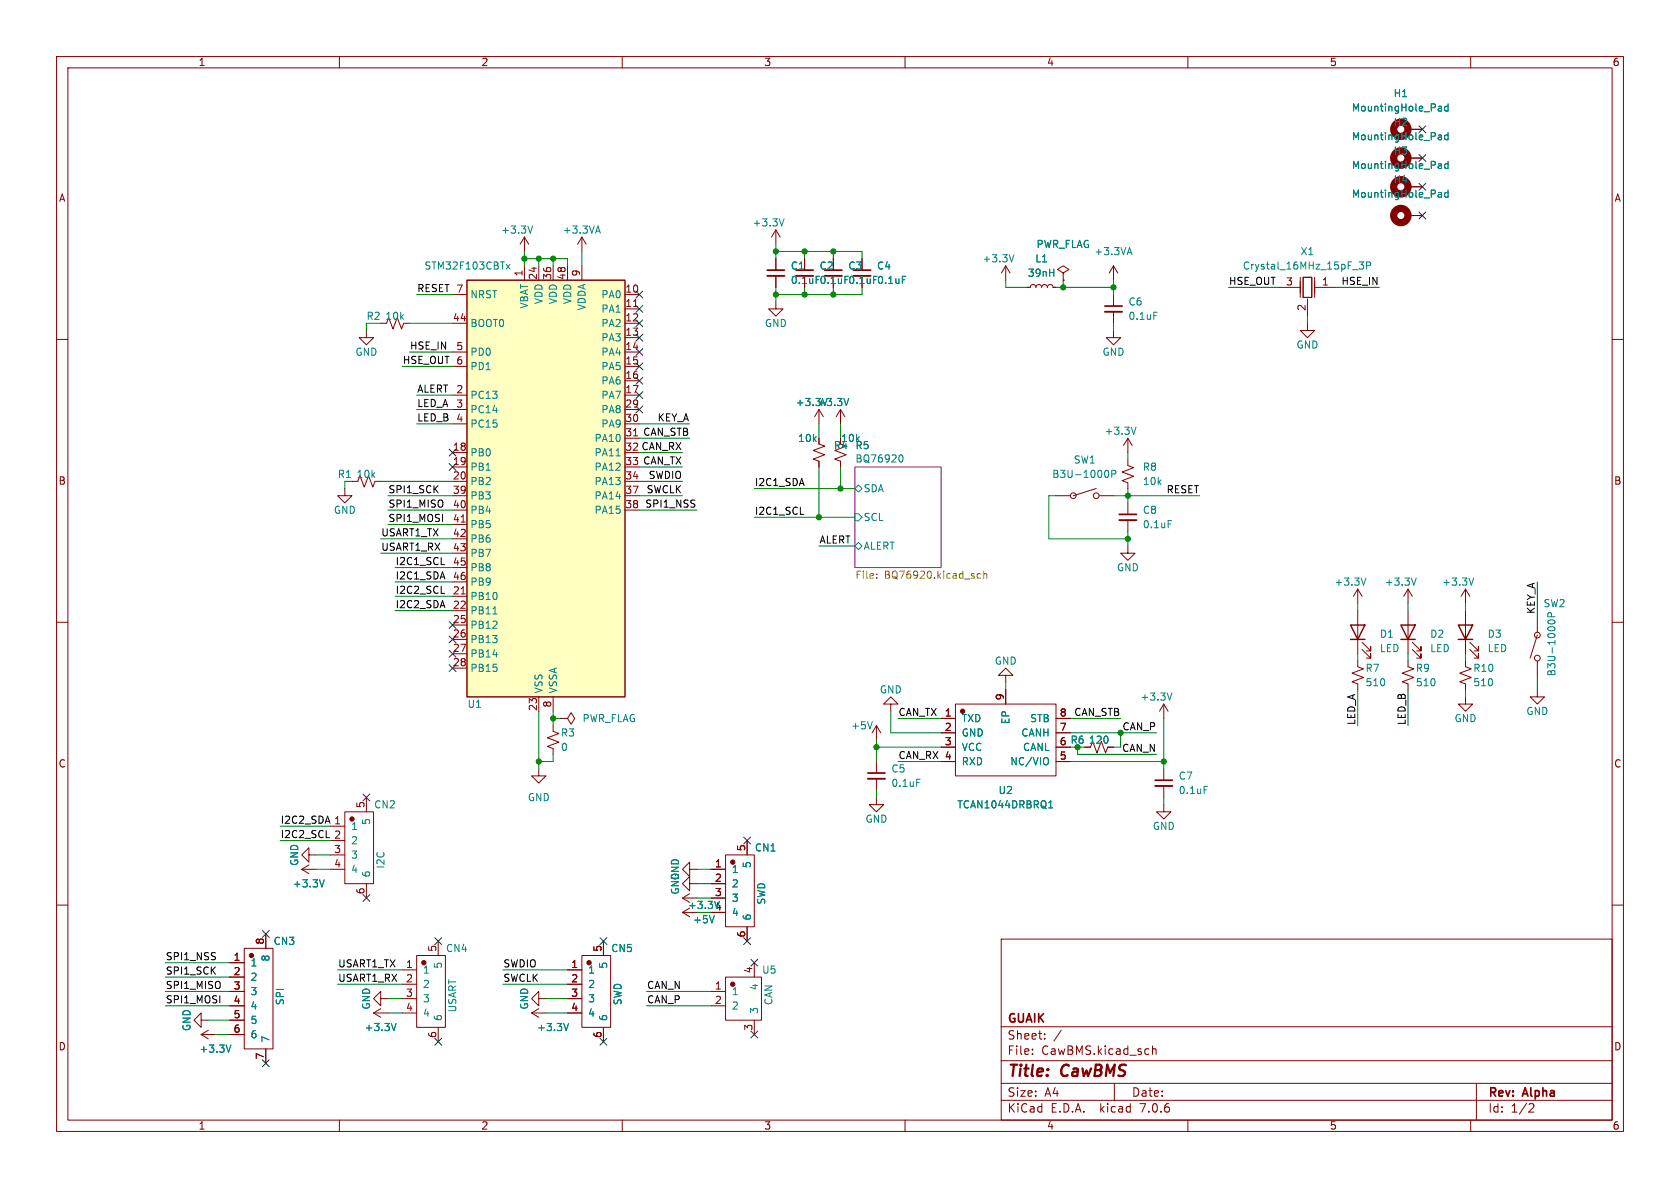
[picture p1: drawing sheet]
<svg xmlns="http://www.w3.org/2000/svg" width="297mm" height="210mm" viewBox="0 0 297 210" stroke-linecap="round" stroke-linejoin="round" font-family="sans-serif">
<g fill="#fff" stroke="#fff" stroke-width=".18">
<path d="M0 0h297v210h-297z"/>
<path d="M151.1 82.6h15.3v17.7h-15.3z"/>
</g>
<g fill="none" stroke="#840000" stroke-width=".18">
<path d="M10 10h277v190h-277zM12 12h273v186h-273zM60 10v2M110 10v2M160 10v2M210 10v2M260 10v2M248.9 38.1h2.6M248.9 22.9h2.6M248.9 33h2.6M248.9 27.9h2.6M10 60h2"/>
<path d="M64.8 58.4v1.3h1.2l-1.2 1.3-1.3-1.3h1.3M67.3 57.2h1l.4-1.1 .8 2.1 .7-2.1 .8 2.1 .4-1h1M80 52.1h2.5M80 57.2h2.5M92.7 41.9v2.6M92.7 47v2.5M92.7 41.9l-.8 1.3M92.7 41.9l.8 1.3M95.2 47v2.5M97.8 47v2.5M100.3 47v2.5M102.9 41.9v2.6"/>
<path d="M102.9 47v2.5M102.9 41.9l-.8 1.3M102.9 41.9l.7 1.3M110.5 52.1h2.5M110.5 54.6h2.5M110.5 57.2h2.5M110.5 59.7h2.5M112 54.2h.7M137.2 53.3v1.3h1.2l-1.2 1.3-1.3-1.3h1.3M137.2 40.6l-.8 1.3M137.2 40.6v2.6M137.2 45.7v2.1"/>
<path d="M137.2 48.8v2M137.2 40.6l.7 1.3M142.2 45.7v2.1M147.3 45.7v2.1M152.4 45.7v2.1M177.8 47l-.8 1.3M177.8 47v2.5M177.8 47l.8 1.3M181.6 50.8h.5l.2-.4 .3-.1 .4 .2 .1 .3 .2-.4 .4-.1 .3 .2 .1 .3 .2-.4 .4-.1 .3 .2 .2 .3 .1-.4 .4-.1 .3 .2 .2 .3h.5M188 48.3l1-.7-1-.6-1.1 .6 1.1 .7v1.2M188 49.5h.1M196.8 58.4v1.3h1.3l-1.3 1.3-1.2-1.3h1.2"/>
<path d="M196.8 47l-.7 1.3M196.8 47v2.5M196.8 52.1v2M196.8 55.1v2.1M196.8 47l.8 1.3M226.1 50.8h3.8M229.9 49v3.6M230.4 49h1.5v3.6h-1.5zM231.1 57.2v1.2h1.3l-1.3 1.3-1.2-1.3h1.2M231.1 52.8v3.1M232.4 50.8h3.8M232.4 49v3.6"/>
<path d="M285 60h2M80 62.2h2.5M80 64.8h2.5M80 69.9h2.5M80 72.4h2.5M80 74.9h2.5M110.5 62.2h2.5M110.5 64.8h2.5M110.5 67.3h2.5M110.5 69.9h2.5M110.5 72.4h2.5M110.5 74.9h2.5"/>
<path d="M144.8 77.5v1l1 .4-2 .7 2 .8-2 .8 1 .3v1.1M144.8 72.4v2.5M144.8 72.4l-.8 1.3M144.8 72.4l.7 1.3M148.6 72.4l-.8 1.3M148.6 72.4v2.5M148.6 72.4l.8 1.3M199.4 77.5l-.8 1.2M199.4 77.5v2.5M199.4 77.5l.8 1.2M61 86.4v1.2h1.2l-1.2 1.3-1.3-1.3h1.3M62.2 85.1h1l.4-1 .8 2 .8-2 .7 2 .4-1h1"/>
<path d="M80 85.1h2.5M80 80h2.5M80 82.6h2.5M80 87.6h2.5M80 90.2h2.5M80 92.7h2.5M80 95.3h2.5M80 97.8h2.5M81.5 92.3h.7M110.5 85.1h2.5M110.5 87.6h2.5M110.5 90.2h2.5"/>
<path d="M148.6 80l1 .4-2 .8 1 .3v1.1M186.7 87.6h2.5M193.8 86.4l-4.1 1.2M194.3 87.6h2.5M199.4 96.5v1.3h1.3l-1.3 1.3-1.3-1.3h1.3M199.4 81.3v1l1 .4-2 .7 2 .8-2 .8 1 .3v1.1M199.4 88.9v2M199.4 91.9v2.1M10 110h2M80 105.4h2.5M80 108h2.5M80 110.5h2.5"/>
<path d="M80 113h2.5M80 115.6h2.5M80 118.1h2.5M80 100.3h2.5M80 102.9h2.5M81.5 105h.7M177.8 119.4h1.3l-1.3-1.3-1.3 1.3h1.3v1.3M240 116.8v1.1l1 .3-2 .8 2 .8-2 .7 1 .4v1M240 104.1v2.6M240 108v7.6M240 104.1l-.7 1.3M240 104.1l.8 1.3"/>
<path d="M240.8 114.8l1.5 1.5v-.7v.7h-.7M240.8 113.5l1.5 1.6v-.8v.8h-.7M248.9 116.8v1.1l1 .3-2 .8 2 .8-2 .7 1 .4v1M248.9 104.1v2.6M248.9 108v7.6M248.9 104.1l-.7 1.3M248.9 104.1l.8 1.3M249.7 114.8l1.5 1.5v-.7v.7h-.8M249.7 113.5l1.5 1.6v-.8v.8h-.8M259.1 116.8v1.1l1 .3-2 .8 2 .8-2 .7 1 .4v1M259.1 104.1v2.6M259.1 108v7.6"/>
<path d="M259.1 104.1l-.8 1.3M259.1 104.1l.7 1.3M259.8 114.8l1.6 1.5v-.7v.7h-.8M259.8 113.5l1.6 1.6v-.8v.8h-.8M271.8 112.3l-1.3 4M271.8 109.2v2.6M271.8 116.8v2.6M285 110h2M95.2 135.9v1.3h1.3l-1.3 1.2-1.2-1.2h1.2M95.2 123.2v2.5M97.8 128.3v1l1 .4-2 .7 2 .8-2 .8 1 .3v1.1M97.8 123.2v2.5"/>
<path d="M99.1 127h1.2l.7-1 .6 1-.6 1-.7-1M99.1 127h.1M154.9 128.3l-.7 1.2M154.9 128.3v2.5M154.9 134.6v2.1M154.9 137.7v2M154.9 128.3l.8 1.2M157.5 124.5h1.2l-1.2-1.3-1.3 1.3h1.3v1.2M166.4 132.1h2.5M166.4 127h2.5M166.4 129.5h2.5M166.4 134.6h2.5"/>
<path d="M168.9 124.5h17.8v12.7h-17.8zM177.8 121.9v2.6M186.7 132.1h2.5M186.7 127h2.5M186.7 129.5h2.5M186.7 134.6h2.5M191.8 132.1h1l.4-1 .7 2 .8-2 .8 2 .3-1h1M205.7 124.5l-.7 1.2M205.7 124.5v2.5M205.7 135.9v2M205.7 138.9v2.1M205.7 124.5l.8 1.2"/>
<path d="M259.1 123.2v1.3h1.2l-1.2 1.2-1.3-1.2h1.3M271.8 121.9v1.3h1.2l-1.2 1.3-1.3-1.3h1.3M10 160h2M53.3 153.7h2.6M53.3 153.7l1.3 .7M54.6 151.1v-1.2l-1.3 1.2 1.3 1.3v-1.3h1.3M54.6 152.9l-1.3 .8M58.4 153.7h2.6M58.4 146.1h2.6M58.4 148.6h2.6M58.4 151.1h2.6M61 143.5h5v12.7h-5z"/>
<path d="M64.8 141v2.5M64.8 156.2v2.6M120.6 158.8h2.6M120.6 158.8l1.3 .7M121.9 153.7v-1.3l-1.3 1.3 1.3 1.2v-1.2h1.3M121.9 156.2v-1.3l-1.3 1.3 1.3 1.3v-1.3h1.3M121.9 158l-1.3 .8M125.7 153.7h2.6M125.7 156.2h2.6M125.7 158.8h2.6M128.3 151.1h5v12.7h-5zM132.1 148.6v2.5"/>
<path d="M154.9 141v1.2h1.3l-1.3 1.3-1.2-1.3h1.2M205.7 142.2v1.3h1.3l-1.3 1.3-1.2-1.3h1.2M285 160h2M40.6 175.3h2.6M40.6 177.8h2.6M40.6 170.2h2.6M40.6 172.7h2.6M43.2 167.6h5.1v17.8h-5.1zM47 165.1v2.5M66 179.1h2.6M66 179.1l1.3 .7M67.3 176.5v-1.2l-1.3 1.2 1.3 1.3v-1.3h1.3"/>
<path d="M67.3 178.3l-1.3 .8M71.1 171.5h2.6M71.1 174h2.6M71.1 176.5h2.6M71.1 179.1h2.6M73.7 168.9h5v12.7h-5zM77.5 166.4v2.5M94 179.1h2.5M94 179.1l1.2 .7M95.2 176.5v-1.2l-1.2 1.2 1.2 1.3v-1.3h1.3M95.2 178.3l-1.2 .8M100.3 171.5h2.6"/>
<path d="M100.3 174h2.6M100.3 176.5h2.6M100.3 179.1h2.6M102.9 168.9h5v12.7h-5zM106.7 166.4v2.5M120.6 161.3h2.6M120.6 161.3l1.3 .8M121.9 160.5l-1.3 .8M125.7 175.3h2.6M125.7 177.8h2.6M125.7 161.3h2.6M128.3 172.7h6.3v7.6h-6.3z"/>
<path d="M132.1 163.8v2.6M133.3 170.2v2.5M177 166h108v32h-108zM35.6 180.3v-1.2l-1.3 1.2 1.3 1.3v-1.3h1.2M35.6 182.9l1.2 .7M35.6 182.9h2.5M36.8 182.1l-1.2 .8M40.6 182.9h2.6M40.6 180.3h2.6M47 185.4v2.6M60 198v2M77.5 181.6v2.6"/>
<path d="M106.7 181.6v2.6M110 198v2M133.3 180.3v2.6M160 198v2M177 194.5h108M177 191.5h108M177 187.5h108M177 181.5h108M182.5 186.3v.1M182.5 185.5v.1M184.7 183.6v.1M184.7 182.8v.1"/>
<path d="M187.6 182.1l-1.3 2M197 191.5v3M203.7 184.9v1.5M203.7 185.5l.3-.1 .3 .1 .1 .9M210 198v2M260 198v2M261 191.5v6.5M271.2 195.4l-.1 .3-.9 .9h1"/>
<circle cx="189.7" cy="87.6" r=".51"/>
<circle cx="193.8" cy="87.6" r=".51"/>
<circle cx="271.8" cy="112.3" r=".51"/>
<circle cx="271.8" cy="116.3" r=".51"/>
</g>
<path d="M151.1 82.6h15.3v17.7h-15.3z" fill="none" stroke="#840084" stroke-width=".18"/>
<g fill="none" stroke="#008484" stroke-width=".18">
<path d="M254.4 18.8h.3l.1 .2v.6M254.8 19.6h-.4M254.8 19.1h-.4M256 18.4v1.2M256 18.8h-.4l-.2 .2 .1 .6h.5M94.2 39.9l-.5 1.3M105.7 39.9l.4 1.3M138.6 38.7l-.4 1.2M254.4 23.9h.3l.1 .1v.7M254.4 28.9h.3l.1 .2v.7M254.4 34h.3l.1 .2v.7M254.8 34.8l-.4 .1"/>
<path d="M254.8 34.3l-.4 .1M254.8 29.7l-.4 .1M254.8 29.2l-.4 .1M254.8 24.6l-.4 .1M254.8 24.2h-.4M256 34.1l-.4-.1-.2 .3 .1 .5h.5M256 23.4v1.3M256 28.5v1.3M256 33.6v1.3M256 23.9h-.4l-.2 .2 .1 .5h.5M256 29l-.4-.1-.2 .3 .1 .5h.5M89.5 46.7l.7 .9"/>
<path d="M90.2 46.7l-.7 .9M105.4 40.9h.6M159.5 48.8h.6M179.3 45l-.5 1.3M199.4 44.7h.6M199.7 43.8l.4 1.2M204 55.2h.6M240.3 46.3h.8l-.5 .5 .4 .1v.5l-.2 .2-.5-.1M241.6 47l.6-.1 .1-.2v-.3l-.7-.1v1.3M150 70.4l-.4 1.3M200.8 75.5l-.4 1.3M108.9 80.6h.7"/>
<path d="M151.1 86.4l.7-.7 .6 .7-.6 .6zM151.1 96.5l.7-.6 .6 .6-.6 .7zM151.1 90.8h.7l.6 .6-.6 .7h-.7zM159.1 80.5l.1-.1a.68 .68 0 0 1 .5 .6 .68 .68 0 0 1-.5 .7l-.1-.1M195.6 83.1a.68 .68 0 0 1 .4 .7 .68 .68 0 0 1-.4 .6M196.5 83.8l.7-.1 .1-.1-.1-.3-.7-.2v1.3M206.5 92h.6M87.1 108.5h.8M241.5 102.2l-.4 1.2M250.4 102.2l-.5 1.2M260.5 102.2l-.4 1.2M273.6 110a.68 .68 0 0 1 .7-.4 .68 .68 0 0 1 .6 .4"/>
<path d="M274.3 109l-.1-.6-.1-.1-.3 .1-.2 .6h1.3M154.2 127.6l-.4 1.2M162.1 137.7h.6M185.2 134a.9 .9 0 0 1 0 1.1M207.2 122.5l-.4 1.3M212.9 139h.6M57.3 155.5l-.4 1.3M118.8 157.2a.59 .59 0 0 0 .5 .7 .59 .59 0 0 0 .6-.7l-.5-.1v.3M120 155.8l-1.3 .8h1.3M185.4 142.8h.7M185.5 141.9l.3-.4v1.3M126.3 161.9l-.4 1.2"/>
<path d="M40.8 184.7l-.4 1.3M70 180.9l-.4 1.3M100.5 180.9l-.4 1.3"/>
</g>
<path d="M155 102.1v.1M155 101.5v.1M173.4 101.5l-.4-.1-.2 .2 .1 .6h.5M173.9 101.5l.2-.1 .3 .1 .1 .7M173.9 101v1.2" fill="none" stroke="#848400" stroke-width=".18"/>
<g fill="none" stroke="#840000" stroke-width="1.3">
<circle cx="247.6" cy="22.9" r="1.27"/>
<circle cx="247.6" cy="33" r="1.27"/>
<circle cx="247.6" cy="38.1" r="1.27"/>
<circle cx="247.6" cy="27.9" r="1.27"/>
</g>
<g fill="#840000" stroke="#840000" stroke-width=".18">
<circle cx="129.5" cy="174" r=".38"/>
<circle cx="74.9" cy="170.2" r=".38"/>
<circle cx="129.5" cy="152.4" r=".38"/>
<circle cx="44.5" cy="168.9" r=".38"/>
<circle cx="170.2" cy="125.7" r=".38"/>
<circle cx="104.1" cy="170.2" r=".38"/>
<circle cx="62.2" cy="144.8" r=".38"/>
</g>
<path d="M135.6 48.8h3.1M140.7 48.8h3.1M145.8 48.8h3M150.9 48.8h3M195.3 55.1h3.1M197.9 91.9h3M153.4 137.7h3.1M204.2 138.9h3.1" fill="none" stroke="#840000" stroke-width=".33"/>
<path d="M135.6 47.8h3.1M140.7 47.8h3.1M145.8 47.8h3M150.9 47.8h3M195.3 54.1h3.1M197.9 90.9h3M153.4 136.7h3.1M204.2 137.9h3.1" fill="none" stroke="#840000" stroke-width=".3"/>
<path d="M82.5 49.5h28v73.7h-28z" fill="#ffffc2" stroke="#ffffc2" stroke-width=".18"/>
<path d="M82.5 49.5h28v73.7h-28zM238.8 110.5h2.5l-1.3 2.5zM238.8 113h2.5M247.6 110.5h2.6l-1.3 2.5zM247.6 113h2.6M257.8 110.5h2.5l-1.2 2.5zM257.8 113h2.5" fill="none" stroke="#840000" stroke-width=".25"/>
<path d="M78 99.8h.6M141.5 90.9h.6M78 104.9h.6M57.7 148.1h.6" fill="none" stroke="#000" stroke-width=".18"/>
<g fill="none" stroke="#008400" stroke-width=".18">
<path d="M64.8 57.2v1.2M72.4 57.2h7.6M73.7 52.1h6.3M92.7 45.7h7.6v1.3M92.7 44.5v2.5M95.2 45.7v1.3M97.8 45.7v1.3M102.9 44.5v2.5M137.2 44.5h15.2v1.2M137.2 43.2v2.5M137.2 50.8v2.5M142.2 44.5v1.2"/>
<path d="M142.2 50.8v1.3M147.3 44.5v1.2M147.3 50.8v1.3M152.4 50.8v1.3h-15.2M177.8 49.5v1.3h3.8M186.7 50.8h10.1M188 49.5v1.3M196.8 49.5v2.6M196.8 57.2v1.2M217.2 50.8h8.9M231.1 55.9v1.3M236.2 50.8h7.6"/>
<path d="M71.1 64.8h8.9M72.4 62.2h7.6M73.7 72.4h6.3M73.7 69.9h6.3M73.7 74.9h6.3M113 74.9h8.9M113 77.5h8.9M144.8 74.9v2.6M148.6 74.9v2.6M62.2 85.1h-1.2v1.3M67.3 85.1h12.7M67.3 95.3h12.7"/>
<path d="M67.3 97.8h12.7M68.6 87.6h11.4M68.6 90.2h11.4M68.6 92.7h11.4M113 82.6h7.6M113 87.6h7.6M113 85.1h7.6M113 90.2h10.2M113 80h7.6M133.3 86.4h17.8M133.3 91.4h17.8M144.8 96.5h6.3"/>
<path d="M144.8 82.6v8.8M148.6 82.6v3.8M186.7 87.6h-1.3v7.7h14M196.8 87.6h15.3M199.4 80v1.3M199.4 86.4v2.5M199.4 94v2.5M69.8 108h10.2M69.8 102.9h10.2M69.8 105.4h10.2M69.8 100.3h10.2M240 106.7v1.3"/>
<path d="M240 115.6v1.2M248.9 106.7v1.3M248.9 115.6v1.2M259.1 106.7v1.3M259.1 115.6v1.2M271.8 102.9v6.3M271.8 119.4v2.5M95.2 125.7v10.2M97.8 127h1.3M97.8 133.4v1.2h-2.6M97.8 125.7v2.6M154.9 132.1h11.5"/>
<path d="M154.9 130.8v3.8M154.9 139.7v1.3M157.5 125.7v3.8h8.9M158.7 127h7.7M158.7 134.6h7.7M177.8 120.7v1.2M189.2 127h8.9M189.2 134.6h16.5M189.2 129.5h15.3M190.5 132.1v1.3h14M198.1 129.5v2.6h-1.3M205.7 127v8.9"/>
<path d="M240 121.9v6.4M248.9 121.9v6.4M259.1 121.9v1.3M49.5 148.6h8.9M49.5 146.1h8.9M55.9 151.1h2.5M55.9 153.7h2.5M123.2 158.8h2.5M123.2 156.2h2.5M123.2 153.7h2.5M205.7 141v1.2M29.2 172.7h11.4"/>
<path d="M29.2 170.2h11.4M29.2 175.3h11.4M29.2 177.8h11.4M59.7 171.5h11.4M59.7 174h11.4M68.6 176.5h2.5M68.6 179.1h2.5M88.9 171.5h11.4M88.9 174h11.4M96.5 176.5h3.8M96.5 179.1h3.8M114.3 175.3h11.4"/>
<path d="M114.3 177.8h11.4M36.8 180.3h3.8M38.1 182.9h2.5"/>
</g>
<g fill="none" stroke="#000084" stroke-width=".18">
<path d="M250.9 27.3l1.2 1.2M250.9 32.4l1.2 1.2M250.9 22.3l1.2 1.2M250.9 37.5l1.2 1.2M252.1 27.3l-1.2 1.2M252.1 32.4l-1.2 1.2M252.1 22.3l-1.2 1.2M252.1 37.5l-1.2 1.2M112.4 56.5l1.2 1.3M112.4 59.1l1.2 1.2M112.4 51.5l1.2 1.2M112.4 54l1.2 1.2"/>
<path d="M113.6 56.5l-1.2 1.3M113.6 59.1l-1.2 1.2M113.6 51.5l-1.2 1.2M113.6 54l-1.2 1.2M79.4 79.4l1.2 1.2M80.6 79.4l-1.2 1.2M112.4 69.2l1.2 1.3M112.4 66.7l1.2 1.2M112.4 71.8l1.2 1.2M112.4 61.6l1.2 1.2M112.4 64.2l1.2 1.2M113.6 69.2l-1.2 1.3"/>
<path d="M113.6 66.7l-1.2 1.2M113.6 71.8l-1.2 1.2M113.6 61.6l-1.2 1.2M113.6 64.2l-1.2 1.2M79.4 81.9l1.2 1.3M80.6 81.9l-1.2 1.3M79.4 112.4l1.2 1.2M79.4 117.5l1.2 1.2M79.4 109.9l1.2 1.2M79.4 115l1.2 1.2M80.6 112.4l-1.2 1.2M80.6 117.5l-1.2 1.2"/>
<path d="M80.6 109.9l-1.2 1.2M80.6 115l-1.2 1.2M64.2 158.1l1.2 1.3M64.2 140.4l1.2 1.2M65.4 158.1l-1.2 1.3M65.4 140.4l-1.2 1.2M131.5 148l1.2 1.2M132.7 148l-1.2 1.2M46.4 164.5l1.2 1.2M47.6 164.5l-1.2 1.2M76.9 165.8l1.2 1.2M78.1 165.8l-1.2 1.2"/>
<path d="M106.1 165.8l1.2 1.2M107.3 165.8l-1.2 1.2M131.5 165.8l1.2 1.2M132.7 165.8l-1.2 1.2M132.7 169.6l1.3 1.2M134 169.6l-1.3 1.2M46.4 187.4l1.2 1.2M47.6 187.4l-1.2 1.2M76.9 183.5l1.2 1.3M78.1 183.5l-1.2 1.3M106.1 183.5l1.2 1.3M107.3 183.5l-1.2 1.3"/>
<path d="M132.7 182.3l1.3 1.2M134 182.3l-1.3 1.2"/>
</g>
<g fill="#008400" stroke="#008400" stroke-width=".18">
<circle cx="144.8" cy="91.4" r=".46"/>
<circle cx="148.6" cy="86.4" r=".46"/>
<circle cx="188" cy="50.8" r=".46"/>
<circle cx="196.8" cy="50.8" r=".46"/>
<circle cx="199.4" cy="87.6" r=".46"/>
<circle cx="205.7" cy="134.6" r=".46"/>
<circle cx="199.4" cy="95.3" r=".46"/>
<circle cx="190.5" cy="132.1" r=".46"/>
<circle cx="198.1" cy="129.5" r=".46"/>
<circle cx="154.9" cy="132.1" r=".46"/>
<circle cx="97.8" cy="45.7" r=".46"/>
<circle cx="92.7" cy="45.7" r=".46"/>
<circle cx="95.2" cy="45.7" r=".46"/>
<circle cx="97.8" cy="127" r=".46"/>
<circle cx="95.2" cy="134.6" r=".46"/>
<circle cx="147.3" cy="44.5" r=".46"/>
<circle cx="142.2" cy="52.1" r=".46"/>
<circle cx="137.2" cy="52.1" r=".46"/>
<circle cx="137.2" cy="44.5" r=".46"/>
<circle cx="142.2" cy="44.5" r=".46"/>
<circle cx="147.3" cy="52.1" r=".46"/>
</g>
<g font-size="2.8" fill="#840000">
<text x="178" y="190.9">Title:</text>
<text x="187.7" y="190.9">CawBMS</text>
</g>
<g font-size="2.1" fill="#840000">
<text x="178" y="184">Sheet:</text>
<text x="178" y="181.2">GUAIK</text>
<text x="178" y="186.7">File:</text>
<text x="184.1" y="186.7">CawBMS.kicad_sch</text>
<text x="178" y="196.9">KiCad</text>
<text x="178" y="194.1">Size:</text>
<text x="184.7" y="194.1">A4</text>
<text x="185.7" y="196.9">E.D.A.</text>
<text x="194.6" y="196.9">kicad</text>
<text x="200" y="194.1">Date:</text>
<text x="201.8" y="196.9">7.0.6</text>
<text x="263" y="194.3">Rev:</text>
<text x="263" y="196.9">Id:</text>
<text x="267.1" y="196.9">1/2</text>
<text x="269.4" y="194.3">Alpha</text>
</g>
<g font-size="1.8" fill="#840000">
<text x="35" y="11.9">1</text>
<text x="85" y="11.9">2</text>
<text x="135" y="11.9">3</text>
<text x="185" y="11.9">4</text>
<text x="235" y="11.9">5</text>
<text x="285" y="11.9">6</text>
<text x="10.3" y="35.9">A</text>
<text x="285.3" y="35.9">A</text>
<text x="92.5" y="49" transform="rotate(-90 92.5 49)">1</text>
<text x="95" y="49.6" transform="rotate(-90 95 49.6)">24</text>
<text x="97.5" y="49.6" transform="rotate(-90 97.5 49.6)">36</text>
<text x="100.1" y="49.6" transform="rotate(-90 100.1 49.6)">48</text>
<text x="102.6" y="49" transform="rotate(-90 102.6 49)">9</text>
<text x="110.4" y="51.8">10</text>
<text x="139.7" y="50.4">0.1uF 0.1uF 0.1uF 0.1uF</text>
<text x="227.3" y="50.5">3</text>
<text x="233.6" y="50.5">1</text>
<text x="80" y="56.9">44</text>
<text x="110.4" y="54.4">11</text>
<text x="110.4" y="56.9">12</text>
<text x="110.4" y="59.4">13</text>
<text x="230.9" y="55.1" transform="rotate(-90 230.9 55.1)">2</text>
<text x="80.6" y="62">5</text>
<text x="110.4" y="62">14</text>
<text x="110.4" y="64.5">15</text>
<text x="110.4" y="67.1">16</text>
<text x="110.4" y="69.6">17</text>
<text x="80.6" y="72.1">3</text>
<text x="80.6" y="74.7">4</text>
<text x="110.4" y="72.1">29</text>
<text x="110.4" y="74.7">30</text>
<text x="80" y="79.8">18</text>
<text x="80" y="82.3">19</text>
<text x="148.6" y="78.3">10k</text>
<text x="10.3" y="85.9">B</text>
<text x="80" y="84.8">20</text>
<text x="80" y="87.4">39</text>
<text x="80" y="89.9">40</text>
<text x="110.4" y="84.8">34</text>
<text x="110.4" y="87.4">37</text>
<text x="110.4" y="89.9">38</text>
<text x="285.3" y="85.9">B</text>
<text x="80" y="92.5">41</text>
<text x="80" y="95">42</text>
<text x="80" y="97.5">43</text>
<text x="80" y="100.1">45</text>
<text x="80" y="105.2">21</text>
<text x="80" y="107.7">22</text>
<text x="80" y="102.6">46</text>
<text x="80" y="110.2">25</text>
<text x="80" y="112.8">26</text>
<text x="80" y="115.3">27</text>
<text x="80" y="117.9">28</text>
<text x="95" y="125.8" transform="rotate(-90 95 125.8)">23</text>
<text x="97.5" y="125.2" transform="rotate(-90 97.5 125.2)">8</text>
<text x="177.5" y="123.9" transform="rotate(-90 177.5 123.9)">9</text>
<text x="166.9" y="129.3">2</text>
<text x="166.9" y="131.8">3</text>
<text x="166.9" y="126.7">1</text>
<text x="187.3" y="131.8">6 R6</text>
<text x="187.3" y="129.3">7</text>
<text x="187.3" y="126.7">8</text>
<text x="10.3" y="135.9">C</text>
<text x="166.9" y="134.4">4</text>
<text x="187.3" y="134.4">5</text>
<text x="285.3" y="135.9">C</text>
<text x="64.5" y="142.9" transform="rotate(-90 64.5 142.9)">5</text>
<text x="59" y="148.3">2</text>
<text x="59" y="150.9">3</text>
<text x="59" y="153.4">4</text>
<text x="126.3" y="153.4">1</text>
<text x="126.3" y="156">2</text>
<text x="131.8" y="150.6" transform="rotate(-90 131.8 150.6)">5</text>
<text x="64.5" y="158.2" transform="rotate(-90 64.5 158.2)">6</text>
<text x="126.3" y="158.5">3</text>
<text x="46.7" y="167.1" transform="rotate(-90 46.7 167.1)">8</text>
<text x="131.8" y="165.8" transform="rotate(-90 131.8 165.8)">6</text>
<text x="41.2" y="169.9">1</text>
<text x="41.2" y="172.5">2</text>
<text x="71.7" y="171.2">1</text>
<text x="71.7" y="173.7">2</text>
<text x="77.2" y="168.3" transform="rotate(-90 77.2 168.3)">5</text>
<text x="100.9" y="171.2">1</text>
<text x="100.9" y="173.7">2</text>
<text x="106.4" y="168.3" transform="rotate(-90 106.4 168.3)">5</text>
<text x="133.1" y="172.2" transform="rotate(-90 133.1 172.2)">4</text>
<text x="41.2" y="175">3</text>
<text x="41.2" y="177.5">4</text>
<text x="71.7" y="176.3">3</text>
<text x="71.7" y="178.8">4</text>
<text x="100.9" y="176.3">3</text>
<text x="100.9" y="178.8">4</text>
<text x="126.3" y="175">1</text>
<text x="126.3" y="177.5">2</text>
<text x="10.3" y="185.9">D</text>
<text x="41.2" y="180.1">5</text>
<text x="41.2" y="182.6">6</text>
<text x="77.2" y="183.6" transform="rotate(-90 77.2 183.6)">6</text>
<text x="106.4" y="183.6" transform="rotate(-90 106.4 183.6)">6</text>
<text x="133.1" y="182.3" transform="rotate(-90 133.1 182.3)">3</text>
<text x="285.3" y="185.9">D</text>
<text x="46.7" y="187.4" transform="rotate(-90 46.7 187.4)">7</text>
<text x="35" y="199.9">1</text>
<text x="85" y="199.9">2</text>
<text x="135" y="199.9">3</text>
<text x="185" y="199.9">4</text>
<text x="235" y="199.9">5</text>
<text x="285" y="199.9">6</text>
</g>
<g font-size="1.8" fill="#008484">
<text x="246.3" y="17.4">H1</text>
<text x="238.9" y="19.9">MountingHole_Pad</text>
<text x="246.3" y="22.5">H2</text>
<text x="238.9" y="25">MountingHole_Pad</text>
<text x="246.3" y="27.5">H3</text>
<text x="238.9" y="35.2">MountingHole_Pad</text>
<text x="238.9" y="30.1">MountingHole_Pad</text>
<text x="246.3" y="32.6">H4</text>
<text x="88.5" y="41.5">+3.3V</text>
<text x="99.4" y="41.5">+3.3VA</text>
<text x="132.9" y="40.2">+3.3V</text>
<text x="74.9" y="47.9">STM32F103CBTx</text>
<text x="139.7" y="47.9">C1</text>
<text x="144.8" y="47.9">C2</text>
<text x="149.9" y="47.9">C3</text>
<text x="154.9" y="47.9">C4</text>
<text x="173.6" y="46.6">+3.3V</text>
<text x="182.9" y="46.6">L1</text>
<text x="183.1" y="44">PWR_FLAG</text>
<text x="193.4" y="45.3">+3.3VA</text>
<text x="219.6" y="47.9">Crystal_16MHz_15pF_3P</text>
<text x="229.8" y="45.3">X1</text>
<text x="83.1" y="52.9">NRST</text>
<text x="96.1" y="53.9" transform="rotate(-90 96.1 53.9)">VDD</text>
<text x="98.7" y="53.9" transform="rotate(-90 98.7 53.9)">VDD</text>
<text x="101.2" y="53.9" transform="rotate(-90 101.2 53.9)">VDD</text>
<text x="106.2" y="52.9">PA0</text>
<text x="181.6" y="49.1">39nH</text>
<text x="68" y="56.7">10k</text>
<text x="83.1" y="58">BOOT0</text>
<text x="93.6" y="54.7" transform="rotate(-90 93.6 54.7)">VBAT</text>
<text x="103.7" y="55" transform="rotate(-90 103.7 55)">VDDA</text>
<text x="106.2" y="55.5">PA1</text>
<text x="106.2" y="58">PA2</text>
<text x="135.1" y="58">GND</text>
<text x="199.4" y="54.2">C6</text>
<text x="199.4" y="56.7">0.1uF</text>
<text x="62.7" y="63.1">GND</text>
<text x="83.1" y="63.1">PD0</text>
<text x="83.1" y="65.6">PD1</text>
<text x="106.2" y="60.6">PA3</text>
<text x="106.2" y="63.1">PA4</text>
<text x="106.2" y="65.6">PA5</text>
<text x="194.8" y="63.1">GND</text>
<text x="229.1" y="61.8">GND</text>
<text x="83.1" y="70.7">PC13</text>
<text x="106.2" y="68.2">PA6</text>
<text x="106.2" y="70.7">PA7</text>
<text x="140.6" y="72">+3.3V</text>
<text x="144.4" y="72">+3.3V</text>
<text x="83.1" y="73.3">PC14</text>
<text x="83.1" y="75.8">PC15</text>
<text x="106.2" y="73.3">PA8</text>
<text x="106.2" y="75.8">PA9</text>
<text x="195.2" y="77.1">+3.3V</text>
<text x="83.1" y="80.9">PB0</text>
<text x="83.1" y="83.4">PB1</text>
<text x="105" y="78.3">PA10</text>
<text x="105" y="80.9">PA11</text>
<text x="105" y="83.4">PA12</text>
<text x="141" y="78.3">10k</text>
<text x="147.3" y="79.6">R4</text>
<text x="151.1" y="81.8">BQ76920</text>
<text x="151.1" y="79.6">R5</text>
<text x="189.7" y="82.1">SW1</text>
<text x="201.9" y="83.4">R8</text>
<text x="59.6" y="84.7">R1</text>
<text x="62.9" y="84.7">10k</text>
<text x="83.1" y="86">PB2</text>
<text x="83.1" y="88.5">PB3</text>
<text x="105" y="86">PA13</text>
<text x="105" y="88.5">PA14</text>
<text x="152.6" y="87.2">SDA</text>
<text x="185.9" y="84.7">B3U-1000P</text>
<text x="201.9" y="86">10k</text>
<text x="58.9" y="91">GND</text>
<text x="83.1" y="91">PB4</text>
<text x="83.1" y="93.6">PB5</text>
<text x="105" y="91">PA15</text>
<text x="152.6" y="92.3">SCL</text>
<text x="201.9" y="91">C8</text>
<text x="201.9" y="93.6">0.1uF</text>
<text x="83.1" y="96.1">PB6</text>
<text x="83.1" y="98.7">PB7</text>
<text x="83.1" y="101.2">PB8</text>
<text x="152.6" y="97.4">ALERT</text>
<text x="197.4" y="101.2">GND</text>
<text x="83.1" y="106.3">PB10</text>
<text x="83.1" y="103.7">PB9</text>
<text x="235.8" y="103.7">+3.3V</text>
<text x="244.7" y="103.7">+3.3V</text>
<text x="254.9" y="103.7">+3.3V</text>
<text x="272.8" y="107.5">SW2</text>
<text x="83.1" y="108.8">PB11</text>
<text x="83.1" y="111.4">PB12</text>
<text x="83.1" y="113.9">PB13</text>
<text x="243.8" y="112.9">D1</text>
<text x="252.7" y="112.9">D2</text>
<text x="262.9" y="112.9">D3</text>
<text x="83.1" y="116.4">PB14</text>
<text x="83.1" y="119">PB15</text>
<text x="175.8" y="117.7">GND</text>
<text x="241.3" y="119">R7</text>
<text x="243.8" y="115.5">LED</text>
<text x="250.2" y="119">R9</text>
<text x="252.7" y="115.5">LED</text>
<text x="260.4" y="119">R10</text>
<text x="262.9" y="115.5">LED</text>
<text x="275.2" y="119.7" transform="rotate(-90 275.2 119.7)">B3U-1000P</text>
<text x="82.6" y="125.3">U1</text>
<text x="96.1" y="122.7" transform="rotate(-90 96.1 122.7)">VSS</text>
<text x="98.7" y="122.7" transform="rotate(-90 98.7 122.7)">VSSA</text>
<text x="155.4" y="122.8">GND</text>
<text x="201.5" y="124.1">+3.3V</text>
<text x="241.3" y="121.5">510</text>
<text x="250.2" y="121.5">510</text>
<text x="260.4" y="121.5">510</text>
<text x="99.1" y="130.4">R3</text>
<text x="102.9" y="127.9">PWR_FLAG</text>
<text x="150.4" y="129.1">+5V</text>
<text x="169.9" y="127.9">TXD</text>
<text x="169.9" y="130.4">GND</text>
<text x="178.7" y="128.1" transform="rotate(-90 178.7 128.1)">EP</text>
<text x="180.5" y="130.4">CANH</text>
<text x="182" y="127.9">STB</text>
<text x="192.4" y="131.7">120</text>
<text x="257" y="127.9">GND</text>
<text x="269.7" y="126.6">GND</text>
<text x="99.1" y="132.9">0</text>
<text x="157.5" y="136.8">C5</text>
<text x="169.9" y="132.9">VCC</text>
<text x="169.9" y="135.5">RXD</text>
<text x="178.5" y="135.5">NC/VIO</text>
<text x="180.8" y="132.9">CANL</text>
<text x="66" y="143.1">CN2</text>
<text x="93.2" y="141.8">GND</text>
<text x="157.5" y="139.3">0.1uF</text>
<text x="169.1" y="143.1">TCAN1044DRBRQ1</text>
<text x="176.4" y="140.6">U2</text>
<text x="208.3" y="138">C7</text>
<text x="208.3" y="140.6">0.1uF</text>
<text x="62" y="146.9">1</text>
<text x="62" y="149.5">2</text>
<text x="65.6" y="145.9" transform="rotate(-90 65.6 145.9)">5</text>
<text x="152.9" y="145.6">GND</text>
<text x="203.7" y="146.9">GND</text>
<text x="52.9" y="153.2" transform="rotate(-90 52.9 153.2)">GND</text>
<text x="62" y="152">3</text>
<text x="62" y="154.5">4</text>
<text x="65.6" y="155.2" transform="rotate(-90 65.6 155.2)">6</text>
<text x="68.2" y="153.7" transform="rotate(-90 68.2 153.7)">I2C</text>
<text x="120.2" y="155.7" transform="rotate(-90 120.2 155.7)">GND</text>
<text x="129.3" y="154.5">1</text>
<text x="132.9" y="153.6" transform="rotate(-90 132.9 153.6)">5</text>
<text x="133.4" y="150.7">CN1</text>
<text x="51.7" y="157.1">+3.3V</text>
<text x="121.5" y="160.9">+3.3V4</text>
<text x="129.3" y="157.1">2</text>
<text x="129.3" y="159.6">3</text>
<text x="135.5" y="160" transform="rotate(-90 135.5 160)">SWD</text>
<text x="48.3" y="167.2">CN3</text>
<text x="122.4" y="163.4">+5V</text>
<text x="129.3" y="162.2">4</text>
<text x="132.9" y="162.8" transform="rotate(-90 132.9 162.8)">6</text>
<text x="44.2" y="171">1</text>
<text x="44.2" y="173.6">2</text>
<text x="47.9" y="170.1" transform="rotate(-90 47.9 170.1)">8</text>
<text x="74.7" y="172.3">1</text>
<text x="78.3" y="171.3" transform="rotate(-90 78.3 171.3)">5</text>
<text x="78.7" y="168.5">CN4</text>
<text x="103.9" y="172.3">1</text>
<text x="107.5" y="171.3" transform="rotate(-90 107.5 171.3)">5</text>
<text x="108" y="168.5">CN5</text>
<text x="134.6" y="172.3">U5</text>
<text x="44.2" y="176.1">3</text>
<text x="44.2" y="178.7">4</text>
<text x="50.4" y="177.8" transform="rotate(-90 50.4 177.8)">SPI</text>
<text x="65.6" y="178.6" transform="rotate(-90 65.6 178.6)">GND</text>
<text x="74.7" y="174.9">2</text>
<text x="74.7" y="177.4">3</text>
<text x="74.7" y="179.9">4</text>
<text x="80.9" y="179.1" transform="rotate(-90 80.9 179.1)">USART</text>
<text x="93.6" y="178.6" transform="rotate(-90 93.6 178.6)">GND</text>
<text x="103.9" y="174.9">2</text>
<text x="103.9" y="177.4">3</text>
<text x="103.9" y="179.9">4</text>
<text x="110.1" y="177.8" transform="rotate(-90 110.1 177.8)">SWD</text>
<text x="129.3" y="176.1">1</text>
<text x="129.3" y="178.7">2</text>
<text x="134.2" y="179.3" transform="rotate(-90 134.2 179.3)">3</text>
<text x="134.2" y="175.1" transform="rotate(-90 134.2 175.1)">4</text>
<text x="136.8" y="177.8" transform="rotate(-90 136.8 177.8)">CAN</text>
<text x="33.9" y="182.4" transform="rotate(-90 33.9 182.4)">GND</text>
<text x="44.2" y="181.2">5</text>
<text x="44.2" y="183.7">6</text>
<text x="47.9" y="184.4" transform="rotate(-90 47.9 184.4)">7</text>
<text x="64.4" y="182.5">+3.3V</text>
<text x="78.3" y="180.6" transform="rotate(-90 78.3 180.6)">6</text>
<text x="94.8" y="182.5">+3.3V</text>
<text x="107.5" y="180.6" transform="rotate(-90 107.5 180.6)">6</text>
<text x="35.2" y="186.3">+3.3V</text>
</g>
<g font-size="1.8">
<text x="73.7" y="51.7">RESET 7</text>
<text x="217.2" y="50.5">HSE_OUT</text>
<text x="237" y="50.5">HSE_IN</text>
<text x="71.1" y="64.4">HSE_OUT 6</text>
<text x="72.4" y="61.9">HSE_IN</text>
<text x="73.7" y="69.5">ALERT 2</text>
<text x="73.7" y="72">LED_A</text>
<text x="73.7" y="74.6">LED_B</text>
<text x="110.4" y="77.2">31 CAN_STB</text>
<text x="116.2" y="74.6">KEY_A</text>
<text x="110.4" y="79.8">32 CAN_RX</text>
<text x="110.4" y="82.3">33 CAN_TX</text>
<text x="68.6" y="89.8">SPI1_MISO</text>
<text x="68.6" y="87.3">SPI1_SCK</text>
<text x="114" y="89.8">SPI1_NSS</text>
<text x="114.2" y="87.3">SWCLK</text>
<text x="114.6" y="84.7">SWDIO</text>
<text x="133.3" y="86">I2C1_SDA</text>
<text x="206.1" y="87.3">RESET</text>
<text x="67.3" y="94.9">USART1_TX</text>
<text x="68.6" y="92.4">SPI1_MOSI</text>
<text x="133.3" y="91.1">I2C1_SCL</text>
<text x="67.3" y="97.4">USART1_RX</text>
<text x="69.8" y="100">I2C1_SCL</text>
<text x="144.8" y="96.2">ALERT</text>
<text x="69.8" y="105.1">I2C2_SCL</text>
<text x="69.8" y="107.6">I2C2_SDA</text>
<text x="69.8" y="102.5">I2C1_SDA</text>
<text x="271.4" y="108.6" transform="rotate(-90 271.4 108.6)">KEY_A</text>
<text x="158.7" y="126.7">CAN_TX 1</text>
<text x="189.8" y="126.7">CAN_STB</text>
<text x="198.3" y="129.2">CAN_P</text>
<text x="239.7" y="128.3" transform="rotate(-90 239.7 128.3)">LED_A</text>
<text x="248.6" y="128.3" transform="rotate(-90 248.6 128.3)">LED_B</text>
<text x="158.7" y="134.3">CAN_RX 4</text>
<text x="198.3" y="133">CAN_N</text>
<text x="49.5" y="148.2">I2C2_SCL</text>
<text x="49.5" y="145.7">I2C2_SDA 1</text>
<text x="29.2" y="169.8">SPI1_NSS</text>
<text x="29.2" y="172.4">SPI1_SCK</text>
<text x="59.7" y="173.6">USART1_RX</text>
<text x="59.7" y="171.1">USART1_TX</text>
<text x="88.9" y="171.1">SWDIO</text>
<text x="88.9" y="173.6">SWCLK</text>
<text x="29.2" y="174.9">SPI1_MISO</text>
<text x="29.2" y="177.5">SPI1_MOSI</text>
<text x="114.3" y="177.5">CAN_P</text>
<text x="114.3" y="174.9">CAN_N</text>
</g>
<text font-size="1.8" fill="#008400" x="64.7" y="56.7">R2</text>
<g font-size="1.8" fill="#848400">
<text x="151.1" y="102.6">File:</text>
<text x="156.4" y="102.6">BQ76920.kicad_sch</text>
</g>
</svg>
